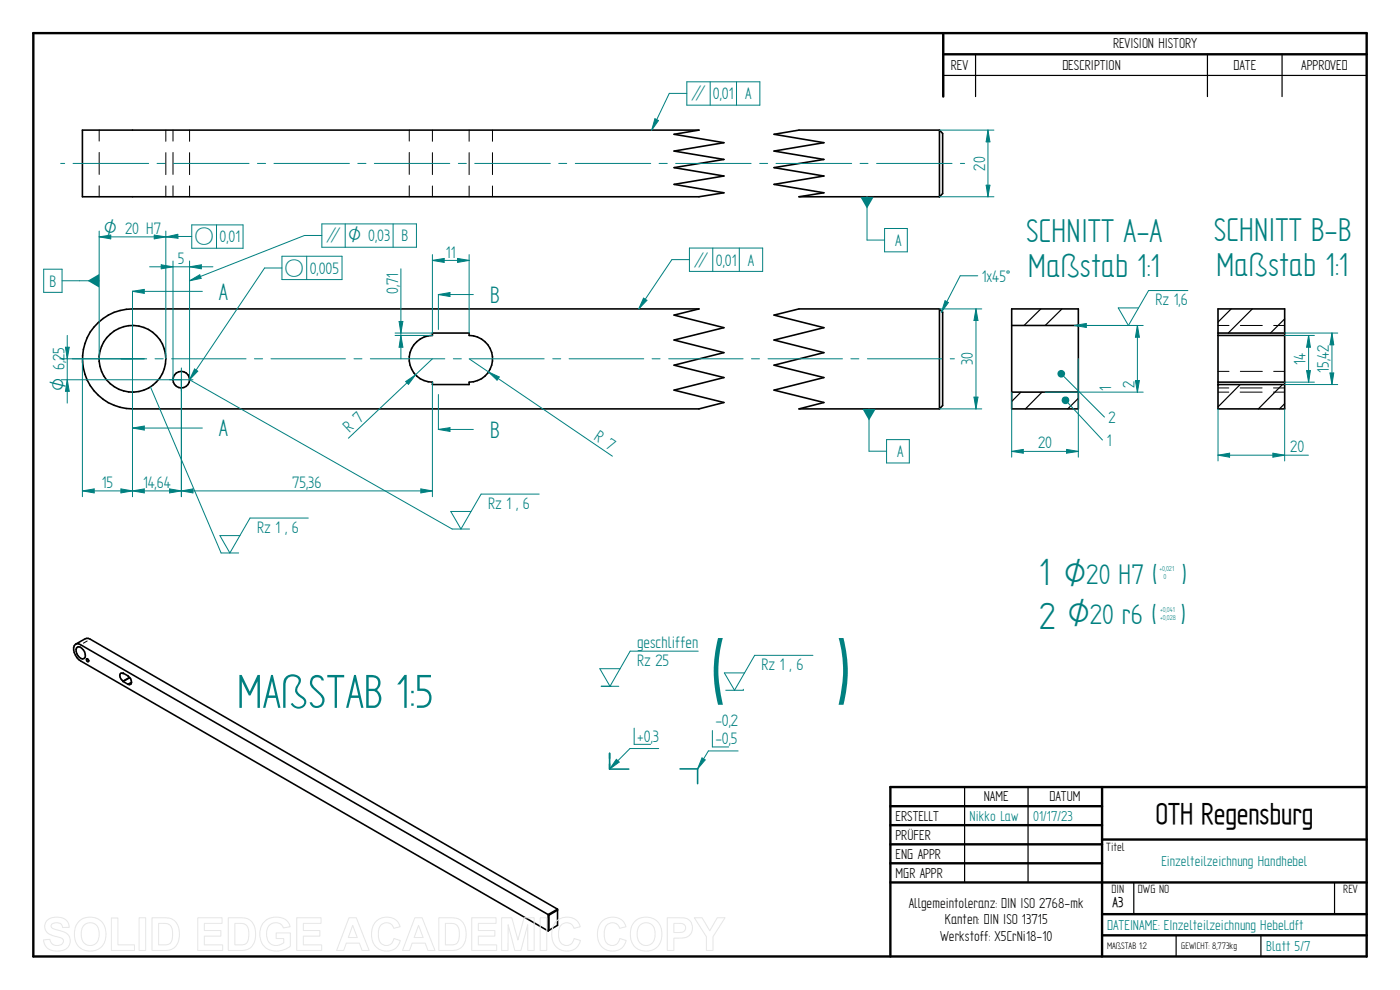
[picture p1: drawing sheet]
<svg xmlns="http://www.w3.org/2000/svg" width="297mm" height="210mm" viewBox="0 0 297 210" stroke-linecap="round" stroke-linejoin="round" font-family="sans-serif">
<g fill="none" stroke="#000" stroke-width=".51">
<path d="M7.1 7h282.8v195.9h-282.8zM200.1 7v13.5M200.1 11.5h89.8M188.9 171h44.9M188.9 175h44.9M188.9 179.1h44.9M233.8 167v35.9M233.8 178.1h56.1M289.9 167h-101v35.9M188.9 183.1h44.9M188.9 187.2h101M233.8 193.9h56.1"/>
<path d="M233.8 198.4h56.1"/>
</g>
<path d="M200.1 16h89.8M207 11.5v9M256.2 11.5v9M272 11.5v9M204.6 167v20.2M218.1 167v20.2M240.5 187.3v6.6M249.5 198.4v4.5M267.5 198.4v4.5M283.1 187.3v6.6" fill="none" stroke="#000" stroke-width=".25"/>
<g fill="none" stroke="#000" stroke-width=".34">
<path d="M17.5 27.6h130.8l-5.3 .9 10.6 1.8-10.6 1.7 10.6 1.8-10.6 1.8 10.6 1.7-10.6 1.8 10.6 1.8-5.3 .8h-130.8zM199.3 27.6v14.1M199.3 27.6l.7 .7v12.8l-.7 .6M199.3 27.6h-29.8l-5.3 .9 10.6 1.8-10.6 1.7 10.6 1.8-10.6 1.8 10.6 1.7-10.6 1.8 10.6 1.8-5.3 .8h29.8M20.9 68.4a10.2 10.2 0 0 1 7.2-2.9h120.2l-5.3 1.3 10.6 2.7-10.6 2.6 10.6 2.7-10.6 2.7 10.6 2.6-10.6 2.7 10.6 2.6-5.3 1.3h-120.2a10.6 10.6 0 0 1-9.9-6.7 10.6 10.6 0 0 1 2.7-11.6zM88.4 72.5a4.8 4.8 0 0 1 3.3-1.3v-.5h7.8v.5a5 5 0 0 1 5 4.9 5 5 0 0 1-5 5v.5h-7.8v-.5a4.9 4.9 0 0 1-4.5-3.2 4.9 4.9 0 0 1 1.2-5.4zM199.3 65.5h-29.8l-5.3 1.3 10.6 2.7-10.6 2.6 10.6 2.7-10.6 2.7 10.6 2.6-10.6 2.7 10.6 2.6-5.3 1.3h29.8M199.3 65.5v21.2M199.3 65.5l.7 .7v19.8l-.7 .7M16 136.7l2.1-1.2 .6-.1 .4 .2 99.2 57.3M16.2 137.5l.2-.2a1.66 1.66 0 0 1 1.7 1.8 .61 .61 0 0 1-.9 .6 2 2 0 0 1-1-2.2zM18.4 139.7l.4 .4-.1 .3-.3-.3z"/>
<path d="M26.1 142.9l-.5-.1a1.2 1.2 0 0 0 .5 1.7M26.1 142.9l1.1 .5 .3 .3M26.1 144.5v.1M26.1 144.6l1.1 .5M26.2 142.8l-.1 .1M27.5 143.7l-1.4 .8M27.5 143.7l.2 .3 .2 .7M27.5 143.8l-1.4 .8M27.9 144.7l-.7 .4M27.9 144.7l-.2 .5-.5-.1M116.3 194l-99.2-57.2a.95 .95 0 0 0-1.2-.1 .95 .95 0 0 0-.3 1.2 3.6 3.6 0 0 0 1.5 2.3l99.2 57.3M116.3 194v3.5"/>
<path d="M116.3 194l.2 .1M116.5 194.1v3.3M116.5 197.4l-.2 .1M118.3 192.9v3.4l-1.8 1.1M118.3 193.1l-1.8 1M118.3 192.9l-2 1.1"/>
<circle cx="28.1" cy="76.1" r="7.1"/>
<circle cx="38.5" cy="80.5" r="1.76"/>
</g>
<g fill="none" stroke="#000" stroke-width=".21">
<path d="M21 27.6v2.3M21 32.3v4.7M21 39.4v2.3M35.2 27.6v2.4M35.2 32.4v4.6M35.2 39.5v2.2M36.7 27.6v2.3M36.7 32.3v4.7M36.7 39.4v2.3M40.2 27.6v2.4M40.2 32.4v4.6M40.2 39.5v2.2"/>
<path d="M86.8 27.6v2.3M86.8 32.3v4.7M86.8 39.4v2.3M91.7 27.6v2.4M91.7 32.4v4.6M91.7 39.5v2.2M99.5 27.6v2.4M99.5 32.4v4.6M99.5 39.5v2.2M104.5 27.6v2.4M104.5 32.4v4.6M104.5 39.5v2.2"/>
<path d="M18.5 136l-.8 .4"/>
</g>
<path d="M36.7 55.4v25.2M40.2 55.4v25.2M40.2 56.6l2.5-.4v.8z" fill="none" stroke="#008080" stroke-width=".21"/>
<path d="M40.2 56.6l2.5-.4v.8z" fill="#008080"/>
<path d="M34.2 56.2l2.5 .4-2.5 .4z" fill="none" stroke="#008080" stroke-width=".21"/>
<path d="M34.2 56.2l2.5 .4-2.5 .4z" fill="#008080"/>
<path d="M31.7 56.6h13.5M91.7 54v16.7M91.7 55.2l2.5-.4v.9zM99.5 54v16.7" fill="none" stroke="#008080" stroke-width=".21"/>
<path d="M91.7 55.2l2.5-.4v.9z" fill="#008080"/>
<path d="M97.1 54.8l2.4 .4-2.4 .5z" fill="none" stroke="#008080" stroke-width=".21"/>
<path d="M97.1 54.8l2.4 .4-2.4 .5z" fill="#008080"/>
<path d="M91.7 55.2h7.8M83.8 71.2h7.9M83.8 70.7h7.9M85 71.2l.5 2.5h-.8z" fill="none" stroke="#008080" stroke-width=".21"/>
<path d="M85 71.2l.5 2.5h-.8z" fill="#008080"/>
<path d="M84.7 68.2h.8l-.5 2.5z" fill="none" stroke="#008080" stroke-width=".21"/>
<path d="M84.7 68.2h.8l-.5 2.5z" fill="#008080"/>
<path d="M85 57v19.1M99.5 76.1l30.4 20.7M103.6 78.9l2.3 1.1-.4 .6z" fill="none" stroke="#008080" stroke-width=".21"/>
<path d="M103.6 78.9l2.3 1.1-.4 .6z" fill="#008080"/>
<path d="M203.7 58.5l-4 7.7" fill="none" stroke="#008080" stroke-width=".21"/>
<path d="M200.5 63.8l.7 .4-1.5 2z" fill="#008080"/>
<path d="M203.7 58.5h3.7M17.5 76.1v29.3M28.1 76.1v29.3M200.5 63.8l.7 .4-1.5 2zM17.5 104.1l2.5-.4v.9z" fill="none" stroke="#008080" stroke-width=".21"/>
<path d="M17.5 104.1l2.5-.4v.9z" fill="#008080"/>
<path d="M25.7 103.7l2.4 .4-2.4 .5z" fill="none" stroke="#008080" stroke-width=".21"/>
<path d="M25.7 103.7l2.4 .4-2.4 .5z" fill="#008080"/>
<path d="M28.1 76.1v29.3M38.5 80.6v24.8M17.5 104.1h10.6M28.1 104.1l2.5-.4v.9z" fill="none" stroke="#008080" stroke-width=".21"/>
<path d="M28.1 104.1l2.5-.4v.9z" fill="#008080"/>
<path d="M36 103.7l2.5 .4-2.5 .5z" fill="none" stroke="#008080" stroke-width=".21"/>
<path d="M36 103.7l2.5 .4-2.5 .5z" fill="#008080"/>
<path d="M38.5 80.6v24.8M91.7 81.1v24.3M28.1 104.1h10.4M38.5 104.1l2.4-.4v.9z" fill="none" stroke="#008080" stroke-width=".21"/>
<path d="M38.5 104.1l2.4-.4v.9z" fill="#008080"/>
<path d="M89.3 103.7l2.4 .4-2.4 .5z" fill="none" stroke="#008080" stroke-width=".21"/>
<path d="M89.3 103.7l2.4 .4-2.4 .5z" fill="#008080"/>
<path d="M42.9 61.8h-14.8v29M38.5 104.1h53.2" fill="none" stroke="#008080" stroke-width=".21"/>
<path d="M28.1 61.8l2.5-.4v.8z" fill="#008080"/>
<path d="M28.1 61.8l2.5-.4v.8zM28.1 90.8h14.8" fill="none" stroke="#008080" stroke-width=".21"/>
<path d="M28.1 90.8l2.5-.4v.8z" fill="#008080"/>
<path d="M28.1 61.8h.1M91.7 76.1l-17.8 16.9M28.1 90.8h.1M28.1 90.8l2.5-.4v.8zM86.1 80.9l2-1.4-1.4 2z" fill="none" stroke="#008080" stroke-width=".21"/>
<path d="M86.1 80.9l2-1.4-1.4 2z" fill="#008080"/>
<path d="M100.4 62.5h-7.4v7.4M93 83.7v7.4" fill="none" stroke="#008080" stroke-width=".21"/>
<path d="M93 62.5l2.5-.4v.8z" fill="#008080"/>
<path d="M93 62.5l2.5-.4v.8zM93 91.1h7.4" fill="none" stroke="#008080" stroke-width=".21"/>
<path d="M93 91.1l2.5-.4v.8z" fill="#008080"/>
<path d="M93 62.5h.1M228.8 69h13.7M241.3 69l.4 2.5h-.8zM93 91.1h.1M93 91.1l2.5-.4v.8zM221.7 83.2h20.8" fill="none" stroke="#008080" stroke-width=".21"/>
<path d="M220.8 65.5l-3.5 3.5M225.3 65.5l-3.6 3.5M261.2 65.5l-2.8 2.8M265.7 65.5l-5.1 5.2M272.5 67.6l-3 3.1M216.6 83.2l-2 2M221.1 83.2l-3.5 3.5M228.8 84.5l-2.3 2.2M258.6 81.6l-.2 .2M263.1 81.6l-4.7 4.7M272.1 81.6l-5.1 5.1M272.5 85.6l-1.1 1.1" fill="none" stroke="#000" stroke-width=".25"/>
<path d="M214.6 69h14.2M214.6 65.5h14.2v21.2h-14.2zM258.4 65.5h14.1v21.2h-14.1zM258.4 71.2h14.1M258.4 70.7h14.1M214.6 83.2h14.2M258.4 81.6h14.1M258.4 81.1h14.1" fill="none" stroke="#000" stroke-width=".34"/>
<path d="M258.4 69h2.3M258.4 78.8h2.3M263.1 69h4.7M263.1 78.8h4.7M270.2 69h2.3M270.2 78.8h2.3M258.4 83.2h2.3M258.4 82.3h2.3M263.1 83.2h4.7M263.1 82.3h4.7M270.2 83.2h2.3M270.2 82.3h2.3" fill="none" stroke="#000" stroke-width=".21"/>
<path d="M241.3 69l.4 2.5h-.8z" fill="#008080"/>
<path d="M240.9 80.7h.8l-.4 2.5z" fill="none" stroke="#008080" stroke-width=".21"/>
<path d="M240.9 80.7h.8l-.4 2.5z" fill="#008080"/>
<path d="M228.8 76.1v20.9M241.3 69v14.2M214.6 83.2v13.8M214.6 95.8l2.5-.5v.8z" fill="none" stroke="#008080" stroke-width=".21"/>
<path d="M214.6 95.8l2.5-.5v.8z" fill="#008080"/>
<path d="M226.3 95.3l2.5 .5-2.5 .3z" fill="none" stroke="#008080" stroke-width=".21"/>
<path d="M226.3 95.3l2.5 .5-2.5 .3z" fill="#008080"/>
<path d="M272.5 71.2h6.3M277.6 71.2l.4 2.5h-.8zM214.6 95.8h14.2M272.5 81.1h6.3" fill="none" stroke="#008080" stroke-width=".21"/>
<path d="M277.6 71.2l.4 2.5h-.8z" fill="#008080"/>
<path d="M277.2 78.6h.8l-.4 2.5z" fill="none" stroke="#008080" stroke-width=".21"/>
<path d="M277.2 78.6h.8l-.4 2.5z" fill="#008080"/>
<path d="M272.5 70.7h11.3M277.6 71.2v9.9M282.2 79.1h.8l-.4 2.5zM272.5 81.6h11.3" fill="none" stroke="#008080" stroke-width=".21"/>
<path d="M282.2 79.1h.8l-.4 2.5z" fill="#008080"/>
<path d="M282.6 70.7l.4 2.5h-.8z" fill="none" stroke="#008080" stroke-width=".21"/>
<path d="M282.6 70.7l.4 2.5h-.8z" fill="#008080"/>
<path d="M282.6 70.7v10.9M258.4 86.7v11.1M258.4 96.6l2.5-.5v.9zM272.5 86.7v11.1" fill="none" stroke="#008080" stroke-width=".21"/>
<path d="M258.4 96.6l2.5-.5v.9z" fill="#008080"/>
<path d="M270 96.1l2.5 .5-2.5 .4z" fill="none" stroke="#008080" stroke-width=".21"/>
<path d="M270 96.1l2.5 .5-2.5 .4z" fill="#008080"/>
<path d="M21 49v27.1M32.7 49.9l2.5 .3-2.5 .5zM35.2 49v27.1M258.4 96.6h19.2" fill="none" stroke="#008080" stroke-width=".21"/>
<path d="M32.7 49.9l2.5 .3-2.5 .5z" fill="#008080"/>
<path d="M21 50.2l2.5-.3v.8z" fill="none" stroke="#008080" stroke-width=".21"/>
<path d="M21 50.2l2.5-.3v.8z" fill="#008080"/>
<path d="M199.3 27.6h11.6M209.6 27.6l.4 2.5h-.8zM21 50.2h14.2M199.3 41.7h11.6" fill="none" stroke="#008080" stroke-width=".21"/>
<path d="M209.6 27.6l.4 2.5h-.8z" fill="#008080"/>
<path d="M209.2 39.3h.8l-.4 2.4z" fill="none" stroke="#008080" stroke-width=".21"/>
<path d="M209.2 39.3h.8l-.4 2.4z" fill="#008080"/>
<path d="M209.6 27.6v14.1M199.3 65.5h9M199.3 86.7h9M206.6 84.2h.9l-.4 2.5z" fill="none" stroke="#008080" stroke-width=".21"/>
<path d="M206.6 84.2h.9l-.4 2.5z" fill="#008080"/>
<path d="M207.1 65.5l.4 2.5h-.9z" fill="none" stroke="#008080" stroke-width=".21"/>
<path d="M207.1 65.5l.4 2.5h-.9z" fill="#008080"/>
<path d="M37 50.2h-1.7M207.1 65.5v21.2" fill="none" stroke="#008080" stroke-width=".21"/>
<path d="M35.3 50.2l2.4-.5 .1 .8z" fill="#008080"/>
<path d="M142 19.8l-3.7 7.8M35.2 50.2h1.3M35.3 50.2l2.4-.5 .1 .8zM37 50.2h3.7M40.7 47.7h10.9v5h-10.9zM45.9 47.7v5" fill="none" stroke="#008080" stroke-width=".21"/>
<path d="M138.9 25.2l.8 .4-1.4 2z" fill="#008080"/>
<path d="M142 19.8h3.7M145.7 17.4h15.5v4.9h-15.5zM150.7 17.4v4.9M156.3 17.4v4.9M138.9 25.2l.8 .4-1.4 2zM142.5 55.1l-7 10.4" fill="none" stroke="#008080" stroke-width=".21"/>
<path d="M136.5 63.2l.7 .5-1.7 1.8z" fill="#008080"/>
<path d="M142.5 55.1h3.8M146.3 52.6h15.5v5h-15.5zM151.2 52.6v5M156.8 52.6v5M136.5 63.2l.7 .5-1.7 1.8zM228 69h9.5" fill="none" stroke="#008080" stroke-width=".21"/>
<path d="M228 69l2.5-.4v.9z" fill="#008080"/>
<path d="M13 76.1h15.1M13.9 73.7h.8l-.4 2.4zM228 69l2.5-.4v.9zM237.5 69h3.8M252 61.6h-8.3l-4.3 7.4-2.2-3.7h4.3M13 80.6h25.5" fill="none" stroke="#008080" stroke-width=".21"/>
<path d="M13.9 73.7h.8l-.4 2.4z" fill="#008080"/>
<path d="M14.3 80.6l.4 2.4h-.8z" fill="none" stroke="#008080" stroke-width=".21"/>
<path d="M14.3 80.6l.4 2.4h-.8z" fill="#008080"/>
<path d="M14.3 71.2v14.3M226.1 84.9l7.8 8.4" fill="none" stroke="#008080" stroke-width=".21"/>
<circle cx="226" cy="84.9" r=".84" fill="#008080"/>
<path d="M225.1 79.3l9.2 9.2" fill="none" stroke="#008080" stroke-width=".21"/>
<circle cx="225.1" cy="79.3" r=".83" fill="#008080"/>
<g fill="none" stroke="#008080" stroke-width=".21">
<path d="M12.9 34.7h.8M15.5 34.7h16M33.3 34.7h1.7M36.8 34.7h16M54.6 34.7h1.7M58.1 34.7h16M75.9 34.7h1.7M79.4 34.7h16M97.2 34.7h1.7M100.7 34.7h16.1M118.5 34.7h1.7M122 34.7h16"/>
<path d="M139.8 34.7h1.8M143.3 34.7h16M161.2 34.7h1.7M164.6 34.7h16.1M182.5 34.7h1.6M186 34.7h16M203.8 34.7h.8M183.9 41.7v9.2M12.7 76.1h.8M15.3 76.1h15.8M28.1 73.7v4.9M32.9 76.1h1.7"/>
<path d="M36.4 76.1h15.8M38.5 78.1v4.9M54 76.1h1.7M57.5 76.1h15.8M75.1 76.1h1.7M78.6 76.1h15.8M96.2 76.1h1.7M99.7 76.1h15.7M117.3 76.1h1.7M120.7 76.1h15.9M138.3 76.1h1.7M141.9 76.1h15.7"/>
<path d="M159.4 76.1h1.7M162.9 76.1h15.8M180.5 76.1h1.7M184 76.1h15.8M201.6 76.1h.9M36 80.6h4.9"/>
</g>
<path d="M182.5 41.7h2.9l-1.5 2.5z" fill="#008080"/>
<path d="M183.9 50.9h3.8M187.7 48.5h4.8v4.9h-4.8zM184.4 86.7v9" fill="none" stroke="#008080" stroke-width=".21"/>
<path d="M183 86.7h2.8l-1.4 2.5z" fill="#008080"/>
<path d="M56.1 56.9l-15.9 23.7M184.4 95.7h3.7M188.1 93.3h4.8v4.9h-4.8z" fill="none" stroke="#008080" stroke-width=".21"/>
<path d="M41.3 78.3l.7 .4-1.8 1.9z" fill="#008080"/>
<g fill="none" stroke="#008080" stroke-width=".21">
<path d="M16.9 59.6h4.1M56.1 56.9h3.7M59.8 54.4h12.8v4.9h-12.8zM65.1 54.4v4.9M41.3 78.3l.7 .4-1.8 1.9zM31.9 82.1l15 35.2h3.7M40.2 80.6l55.7 31.6h3.7M65.4 109.9h-12.4l-4.2 7.4-2.1-3.7h4.2M114.4 104.8h-12.3l-4.3 7.4-2.2-3.7h4.3M148.1 138.1h-14.4l-4.3 7.5-2.1-3.7h4.3M172.5 139h-12.4l-4.3 7.4-2.1-3.7h4.3M127.6 145.6h3.7"/>
<path d="M157.7 146.2v.2h-3.7"/>
</g>
<path d="M18.6 59.6l2.4-1.5v2.9z" fill="#008080"/>
<path d="M9.3 57.1h3.9v4.9h-3.9zM13.2 59.6h3.7M64.6 50l-24.4 9.6" fill="none" stroke="#008080" stroke-width=".21"/>
<path d="M40.2 59.6l2.2-1.3 .3 .8z" fill="#008080"/>
<path d="M40.2 59.6l2.2-1.3 .3 .8zM64.6 50h3.7M68.3 47.5h20v5h-20zM73.2 47.5v5M83.4 47.5v5M133.6 158.8l-4.3 4.4" fill="none" stroke="#008080" stroke-width=".21"/>
<path d="M130.8 161.1l.6 .6-2.1 1.5z" fill="#008080"/>
<path d="M133.6 158.8h6.1M134.5 154.5v3.4h3.5M150.3 159.3l-2.3 3.8M130.8 161.1l.6 .6-2.1 1.5z" fill="none" stroke="#008080" stroke-width=".21"/>
<path d="M129.3 159.8v3.4h4.1M144.3 163.1h3.7v3.1" fill="none" stroke="#008080" stroke-width=".34"/>
<path d="M148.9 160.8l.7 .4-1.6 1.9z" fill="#008080"/>
<path d="M150.3 159.3h6.3M151.1 155v3.5h3.5M148.9 160.8l.7 .4-1.6 1.9z" fill="none" stroke="#008080" stroke-width=".21"/>
<g fill="none" stroke="#e6e6e6" stroke-width=".21">
<path d="M10 195.3a3.2 3.2 0 0 1 4.4 .4l.3 1-1.4 .1a1.33 1.33 0 0 0-1.1-1 1.33 1.33 0 0 0-1.4 .6l.2 .5 .9 .3a4 4 0 0 1 2.7 1.3 2.16 2.16 0 0 1-2.1 3.2 2.65 2.65 0 0 1-3.3-2.3l1.4-.1a1.5 1.5 0 0 0 1.3 1.3 1.5 1.5 0 0 0 1.6-1 1 1 0 0 0-1.1-.8 3.2 3.2 0 0 1-2.9-1.9l.1-.9zM16.7 195.5a3.4 3.4 0 0 1 4.1-.5 3.4 3.4 0 0 1 1.7 3.7 3.4 3.4 0 0 1-4.1 3 3.4 3.4 0 0 1-2.6-4.3l.3-1zM17.8 196.4a1.93 1.93 0 0 1 2.3-.4 1.93 1.93 0 0 1 .9 2.1 1.94 1.94 0 0 1-.9 2.2 1.94 1.94 0 0 1-2.3-.3 3.3 3.3 0 0 1 0-3.6zM23.6 194.7h1.4v5.7h3.5v1.2h-4.9zM29.5 194.7h1.4v6.9h-1.4zM32.3 194.7h2.5a2.97 2.97 0 0 1 3.3 3.5 2.91 2.91 0 0 1-3.2 3.4h-2.6zM33.7 195.9a2.89 2.89 0 0 1 2.5 .6 3.6 3.6 0 0 1-.3 3.7l-.6 .2h-1.6zM42 194.7h5.1v1.2h-3.8v1.5h3.6v1.2h-3.6v1.8h3.9v1.2h-5.2zM48.4 194.7h2.6a2.97 2.97 0 0 1 3.2 3.5 2.91 2.91 0 0 1-3.1 3.4h-2.7zM49.8 195.9a2.89 2.89 0 0 1 2.6 .6 3.6 3.6 0 0 1-.3 3.7l-.6 .2h-1.7zM56 195.6a3.7 3.7 0 0 1 5.1 0l.5 1-1.5 .2a1.89 1.89 0 0 0-2.3-1 1.89 1.89 0 0 0-1.2 2.3 2.14 2.14 0 0 0 1.1 2.3 2.14 2.14 0 0 0 2.5-.4v-.9h-1.6v-1.2h3v2.8a4.1 4.1 0 0 1-5.9-.4 4.2 4.2 0 0 1 .3-4.7zM62.9 194.7h5.2v1.2h-3.8v1.5h3.6v1.2h-3.6v1.8h3.9v1.2h-5.3z"/>
<path d="M74 194.7h1.6l2.7 6.9h-1.5l-.6-1.5h-2.7l-.6 1.5h-1.5zM74.8 196.3l1 2.6h-1.9zM79.7 195.5a3 3 0 0 1 5.2 1.1l-1.4 .3a1.66 1.66 0 0 0-1.9-1.1 1.66 1.66 0 0 0-1.3 1.8 2.36 2.36 0 0 0 1.3 2.9 1.59 1.59 0 0 0 2-1.4l1.3 .4a3.1 3.1 0 0 1-3.6 2.2 3.1 3.1 0 0 1-2.5-3.5l.3-1.5zM88 194.7h1.6l2.7 6.9h-1.5l-.6-1.5h-2.8l-.5 1.5h-1.5zM88.8 196.3l1 2.6h-1.9zM93.1 194.7h2.5a2.97 2.97 0 0 1 3.3 3.5 2.91 2.91 0 0 1-3.2 3.4h-2.6zM94.5 195.9a2.89 2.89 0 0 1 2.6 .6 3.6 3.6 0 0 1-.3 3.7l-.6 .2h-1.7zM100.1 194.7h5.1v1.2h-3.7v1.5h3.5v1.2h-3.5v1.8h3.9v1.2h-5.3zM106.4 194.7h2.2l1.3 4.7 1.3-4.7h2.1v6.9h-1.3v-5.4l-1.5 5.4h-1.3l-1.4-5.4v5.4h-1.4zM114.6 194.7h1.4v6.9h-1.4zM118 195.5a3 3 0 0 1 5.1 1.1l-1.3 .3a1.66 1.66 0 0 0-2-1.1 1.66 1.66 0 0 0-1.3 1.8 2.36 2.36 0 0 0 1.4 2.9 1.59 1.59 0 0 0 1.9-1.4l1.3 .4a3.1 3.1 0 0 1-3.6 2.2 3.1 3.1 0 0 1-2.4-3.5l.2-1.5zM127.6 195.5a3 3 0 0 1 5.2 1.1l-1.4 .3a1.66 1.66 0 0 0-1.9-1.1 1.66 1.66 0 0 0-1.3 1.8 2.36 2.36 0 0 0 1.4 2.9 1.59 1.59 0 0 0 1.9-1.4l1.3 .4a3.1 3.1 0 0 1-3.6 2.2 3.1 3.1 0 0 1-2.5-3.5l.3-1.5z"/>
<path d="M134.7 195.5a3.4 3.4 0 0 1 4-.5 3.4 3.4 0 0 1 1.7 3.7 3.4 3.4 0 0 1-4 3 3.4 3.4 0 0 1-2.6-4.3l.2-1zM135.7 196.4a1.93 1.93 0 0 1 2.3-.4 1.93 1.93 0 0 1 1 2.1 1.94 1.94 0 0 1-1 2.2 1.94 1.94 0 0 1-2.3-.3 3.3 3.3 0 0 1 0-3.6zM141.6 194.7h2.2a2.62 2.62 0 0 1 2.9 1.1 2.21 2.21 0 0 1-.2 2.3 2.21 2.21 0 0 1-2.2 .9h-1.3v2.6h-1.4zM143 195.9a2.94 2.94 0 0 1 2.2 .3 1.02 1.02 0 0 1 .1 1.2 1.02 1.02 0 0 1-1.2 .4h-1.1zM147.3 194.7h1.6l1.7 2.8 1.6-2.8h1.6l-2.5 4v2.9h-1.4v-2.9z"/>
</g>
<g font-size="22.7" fill="#008080">
<text x="150.5" y="149.4">(</text>
<text x="177.1" y="149.4">)</text>
</g>
<text font-size="11.3" fill="#008080" x="50.3" y="150.2">MAßSTAB 1:5</text>
<g font-size="9.1" fill="#008080">
<text x="220.5" y="124.2">1</text>
<text x="220.5" y="133.5">2</text>
</g>
<g font-size="7.9" fill="#008080">
<text x="217.7" y="51.3">SCHNITT A-A</text>
<text x="257.5" y="51.1">SCHNITT B-B</text>
<text x="218.1" y="58.7">Maßstab 1:1</text>
<text x="258.1" y="58.5">Maßstab 1:1</text>
</g>
<text font-size="7.1" x="245.2" y="174.8">OTH Regensburg</text>
<g font-size="6.8" fill="#008080">
<text x="250.7" y="123.9">)</text>
<text x="250.5" y="132.5">)</text>
</g>
<g font-size="6.6" fill="#008080">
<text x="225.7" y="123.9">O20 H7 (</text>
<text x="226.4" y="132.5">O20 r6 (</text>
</g>
<g font-size="5.7" fill="#008080">
<text x="46.4" y="63.6">A</text>
<text x="104" y="64.3">B</text>
<text x="46.4" y="92.6">A</text>
<text x="104" y="92.9">B</text>
</g>
<g font-size="4" fill="#008080">
<text x="151.3" y="21">0,01 A</text>
<text x="209" y="36.2" transform="rotate(-90 209 36.2)">20</text>
<text x="46.6" y="51.4">0,01</text>
<text x="189.9" y="52.2">A</text>
<text x="37.8" y="56">5</text>
<text x="65.7" y="58.1">0,005</text>
<text x="94.6" y="54.7">11</text>
<text x="151.8" y="56.3">0,01 A</text>
<text x="208.3" y="59.7">1x45v</text>
<text x="10.5" y="60.8">B</text>
<text x="84.5" y="62.4" transform="rotate(-90 84.5 62.4)">0,71</text>
<text x="245.2" y="64.7">Rz 1,6</text>
<text x="206.4" y="77.5" transform="rotate(-90 206.4 77.5)">30</text>
<text x="277" y="77.3" transform="rotate(-90 277 77.3)">14</text>
<text x="13.7" y="78.5" transform="rotate(-90 13.7 78.5)">6,25</text>
<text x="235.7" y="82.9" transform="rotate(-90 235.7 82.9)">1</text>
<text x="240.7" y="82.4" transform="rotate(-90 240.7 82.4)">2</text>
<text x="281.9" y="79" transform="rotate(-90 281.9 79)">15,42</text>
<text x="235.2" y="89.7">2</text>
<text x="74.1" y="91.9" transform="rotate(-43 74.1 91.9)">R 7</text>
<text x="125.8" y="93.2" transform="rotate(34 125.8 93.2)">R 7</text>
<text x="220.2" y="95.1">20</text>
<text x="234.8" y="94.6">1</text>
<text x="273.7" y="96">20</text>
<text x="190.3" y="97">A</text>
<text x="21.6" y="103.5">15</text>
<text x="30.4" y="103.5">14,64</text>
<text x="62" y="103.5">75,36</text>
<text x="103.5" y="107.9">Rz 1 , 6</text>
<text x="54.6" y="113">Rz 1 , 6</text>
<text x="135.2" y="137.5">geschliffen</text>
<text x="135.2" y="141.2">Rz 25</text>
<text x="161.6" y="142.1">Rz 1 , 6</text>
<text x="151.8" y="154.1">-0,2</text>
<text x="135.2" y="157.3">+0,3</text>
<text x="151.8" y="157.8">-0,5</text>
</g>
<g font-size="3.8" fill="#008080">
<text x="146.6" y="21">i</text>
<text x="22.1" y="49.7">O 20 H7</text>
<text x="41.3" y="51.4">e</text>
<text x="69.2" y="51.2">i O 0,03 B</text>
<text x="60.5" y="58.1">e</text>
<text x="147.2" y="56.3">i</text>
<text x="13.7" y="83" transform="rotate(-90 13.7 83)">O</text>
</g>
<g font-size="3.4">
<text x="236.1" y="10.3">REVISION HISTORY</text>
<text x="201.7" y="14.8">REV</text>
<text x="225.4" y="14.8">DESCRIPTION</text>
<text x="261.7" y="14.8">DATE</text>
<text x="276" y="14.8">APPROVED</text>
<text x="208.7" y="170">NAME</text>
<text x="222.6" y="170">DATUM</text>
<text x="190" y="174.1">ERSTELLT</text>
<text x="190" y="178.1">PRÜFER</text>
<text x="190" y="182.2">ENG APPR</text>
<text x="190" y="186.2">MGR APPR</text>
<text x="192.8" y="192.5">Allgemeintoleranz: DIN ISO 2768-mk</text>
<text x="200.4" y="196.1">Kanten: DIN ISO 13715</text>
<text x="236" y="192.5">A3</text>
<text x="199.4" y="199.6">Werkstoff: X5CrNi18-10</text>
</g>
<g font-size="3.4" fill="#008080">
<text x="205.7" y="174.1">Nikko Law</text>
<text x="219.2" y="174.1">01/17/23</text>
<text x="246.4" y="183.7">Einzelteilzeichnung Handhebel</text>
<text x="234.9" y="197.2">DATEINAME: EInzelteilzeichnung Hebel.dft</text>
<text x="268.6" y="201.7">Blatt 5/7</text>
</g>
<g font-size="2.9">
<text x="234.7" y="180.4">Titel</text>
<text x="235.8" y="189.5">DIN</text>
<text x="241.4" y="189.5">DWG NO</text>
<text x="285" y="189.5">REV</text>
</g>
<g font-size="2.3">
<text x="234.9" y="201.3">MAßSTAB 1:2</text>
<text x="250.6" y="201.3">GEWICHT: 8,773kg</text>
</g>
<g font-size="1.7" fill="#008080">
<text x="246" y="121">+0,021</text>
<text x="246.8" y="122.8">0</text>
<text x="246.1" y="129.8">+0,041</text>
<text x="246.1" y="131.6">+0,028</text>
</g>
</svg>
